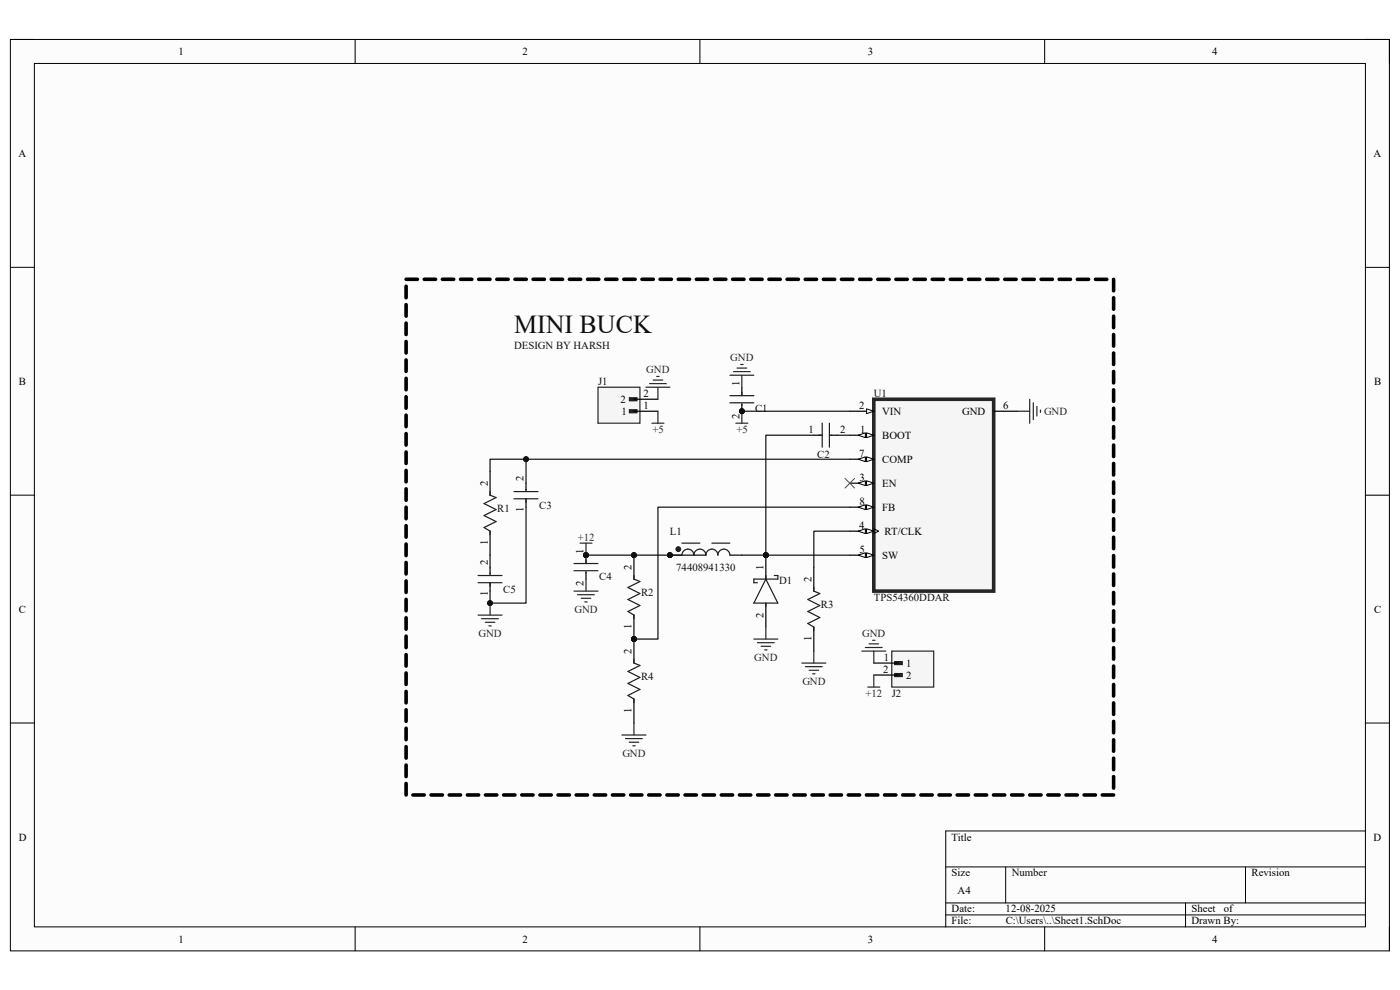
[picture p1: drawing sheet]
<svg xmlns="http://www.w3.org/2000/svg" width="297mm" height="210mm" viewBox="0 0 297 210" stroke-linecap="round" stroke-linejoin="round" font-family="sans-serif">
<path d="M2.2 8.4h292.6v193.3h-292.6z" fill-rule="evenodd" fill="#fcfcfc"/>
<path d="M2.2 8.4h292.6v193.3h-292.6z" fill="none" stroke="#000" stroke-width=".21"/>
<path d="M7.3 13.5h282.4v183.1h-282.4z" fill-rule="evenodd" fill="#fcfcfc"/>
<g fill="none" stroke="#000" stroke-width=".21">
<path d="M2.2 8.4h5.1M7.3 13.5h282.4v183.1h-282.4zM75.3 8.4v5.1M148.5 8.4v5.1M221.6 8.4v5.1M289.7 8.4h5.1v5.1M2.2 56.7h5.1M289.7 56.7h5.1M2.2 105h5.1M289.7 105.1h5.1M2.2 153.4h5.1M289.7 153.4h5.1"/>
<path d="M289.7 176.3h-89.1v20.3M75.3 196.6v5.1M148.5 196.6v5.1M200.6 183.9h89.1M200.6 191.5h89.1M200.6 194.1h89.1M213.4 183.9v7.6M221.6 196.6v5.1M251.5 191.5v5.1M264.2 183.9v7.6M294.8 196.6v5.1"/>
</g>
<path d="M185.4 84.7h25.4v40.7h-25.4z" fill-rule="evenodd" fill="#f5f5f5"/>
<path d="M185.4 84.7h25.4v40.7h-25.4z" fill="none" stroke="#262626" stroke-width=".76"/>
<path d="M180.3 87.2h5.1" fill="none" stroke="#000" stroke-width=".25"/>
<path d="M183.8 86.7l1.6 .5-1.6 .5z" fill="#fbfbfb"/>
<path d="M183.8 86.7l1.6 .5-1.6 .5z" fill="none" stroke="#000" stroke-width=".21"/>
<path d="M180.3 92.3h5.1" fill="none" stroke="#000" stroke-width=".25"/>
<path d="M183.8 91.8l1.6 .5-1.6 .5z" fill="#fbfbfb"/>
<path d="M183.8 91.8l1.6 .5-1.6 .5z" fill="none" stroke="#000" stroke-width=".21"/>
<path d="M182.1 92.3l1.5-.5v1z" fill="#fbfbfb"/>
<path d="M182.1 92.3l1.5-.5v1z" fill="none" stroke="#000" stroke-width=".21"/>
<path d="M180.3 97.4h5.1" fill="none" stroke="#000" stroke-width=".25"/>
<path d="M183.8 96.9l1.6 .5-1.6 .5z" fill="#fbfbfb"/>
<path d="M183.8 96.9l1.6 .5-1.6 .5z" fill="none" stroke="#000" stroke-width=".21"/>
<path d="M182.1 97.4l1.5-.5v1z" fill="#fbfbfb"/>
<path d="M182.1 97.4l1.5-.5v1z" fill="none" stroke="#000" stroke-width=".21"/>
<path d="M180.3 102.5h5.1" fill="none" stroke="#000" stroke-width=".25"/>
<path d="M183.8 102l1.6 .5-1.6 .5z" fill="#fbfbfb"/>
<path d="M183.8 102l1.6 .5-1.6 .5z" fill="none" stroke="#000" stroke-width=".21"/>
<path d="M182.1 102.5l1.5-.5v1z" fill="#fbfbfb"/>
<path d="M182.1 102.5l1.5-.5v1z" fill="none" stroke="#000" stroke-width=".21"/>
<path d="M180.3 107.6h5.1" fill="none" stroke="#000" stroke-width=".25"/>
<path d="M183.8 107.1l1.6 .5-1.6 .5z" fill="#fbfbfb"/>
<path d="M183.8 107.1l1.6 .5-1.6 .5z" fill="none" stroke="#000" stroke-width=".21"/>
<path d="M182.1 107.6l1.5-.5v1z" fill="#fbfbfb"/>
<path d="M182.1 107.6l1.5-.5v1z" fill="none" stroke="#000" stroke-width=".21"/>
<path d="M180.3 112.7h5.1" fill="none" stroke="#000" stroke-width=".25"/>
<path d="M183.8 112.2l1.6 .5-1.6 .5z" fill="#fbfbfb"/>
<path d="M183.8 112.2l1.6 .5-1.6 .5z" fill="none" stroke="#000" stroke-width=".21"/>
<path d="M182.1 112.7l1.5-.5v1z" fill="#fbfbfb"/>
<path d="M182.1 112.7l1.5-.5v1zM185.4 112.2l1 .5-1 .5" fill="none" stroke="#000" stroke-width=".21"/>
<path d="M180.3 117.8h5.1" fill="none" stroke="#000" stroke-width=".25"/>
<path d="M183.8 117.3l1.6 .5-1.6 .5z" fill="#fbfbfb"/>
<path d="M183.8 117.3l1.6 .5-1.6 .5z" fill="none" stroke="#000" stroke-width=".21"/>
<path d="M182.1 117.8l1.5-.5v1z" fill="#fbfbfb"/>
<path d="M182.1 117.8l1.5-.5v1z" fill="none" stroke="#000" stroke-width=".21"/>
<path d="M210.8 87.2h5.1" fill="none" stroke="#000" stroke-width=".25"/>
<circle cx="157.4" cy="87.2" r=".51" fill="#0e0e0e"/>
<circle cx="157.4" cy="87.2" r=".51" fill="none" stroke="#0e0e0e" stroke-width=".21"/>
<path d="M157.4 82.1v1.8M157.4 85.7v1.5" fill="none" stroke="#000" stroke-width=".25"/>
<circle cx="157.4" cy="87.2" r=".51" fill="#0e0e0e"/>
<circle cx="157.4" cy="87.2" r=".51" fill="none" stroke="#0e0e0e" stroke-width=".21"/>
<path d="M154.8 83.9h5.1M154.8 85.5h5.1M157.4 83.2v.7M157.4 85.7v.3" fill="none" stroke="#1c1c1c" stroke-width=".25"/>
<path d="M156.1 89.8h2.6M157.4 87.2v2.6" fill="none" stroke="#262626" stroke-width=".25"/>
<circle cx="157.4" cy="87.2" r=".51" fill="#0e0e0e"/>
<circle cx="157.4" cy="87.2" r=".51" fill="none" stroke="#0e0e0e" stroke-width=".21"/>
<path d="M154.8 79.6h5.1M155.6 78.8h3.6M156.4 78.1h2M157.1 77.3h.5M157.4 79.6v2.5M131.9 155.9h5.1M132.7 156.7h3.6M133.5 157.5h2M134.2 158.2h.5M134.5 153.4v2.5" fill="none" stroke="#262626" stroke-width=".25"/>
<circle cx="124.3" cy="117.8" r=".51" fill="#0e0e0e"/>
<circle cx="124.3" cy="117.8" r=".51" fill="none" stroke="#0e0e0e" stroke-width=".21"/>
<path d="M124.3 117.8v1.7" fill="none" stroke="#000" stroke-width=".25"/>
<circle cx="124.3" cy="117.8" r=".51" fill="#0e0e0e"/>
<circle cx="124.3" cy="117.8" r=".51" fill="none" stroke="#0e0e0e" stroke-width=".21"/>
<path d="M124.3 121.3v1.6" fill="none" stroke="#000" stroke-width=".25"/>
<path d="M121.8 119.5h5.1M124.3 118.8v.7M121.8 121.1h5.1M124.3 121.3v.3" fill="none" stroke="#1c1c1c" stroke-width=".25"/>
<path d="M123 115.2h2.6M124.3 115.2v2.6M121.8 125.4h5.1M122.5 126.2h3.6M123.3 126.9h2M124.1 127.7h.5M124.3 122.9v2.5" fill="none" stroke="#262626" stroke-width=".25"/>
<circle cx="124.3" cy="117.8" r=".51" fill="#0e0e0e"/>
<circle cx="124.3" cy="117.8" r=".51" fill="none" stroke="#0e0e0e" stroke-width=".21"/>
<circle cx="134.5" cy="135.6" r=".51" fill="#0e0e0e"/>
<circle cx="134.5" cy="135.6" r=".51" fill="none" stroke="#0e0e0e" stroke-width=".21"/>
<circle cx="134.5" cy="117.8" r=".51" fill="#0e0e0e"/>
<circle cx="134.5" cy="117.8" r=".51" fill="none" stroke="#0e0e0e" stroke-width=".21"/>
<path d="M134.5 130.5v5.1" fill="none" stroke="#000" stroke-width=".25"/>
<circle cx="134.5" cy="135.6" r=".51" fill="#0e0e0e"/>
<circle cx="134.5" cy="135.6" r=".51" fill="none" stroke="#0e0e0e" stroke-width=".21"/>
<path d="M134.5 117.8v5.1" fill="none" stroke="#000" stroke-width=".25"/>
<circle cx="134.5" cy="117.8" r=".51" fill="#0e0e0e"/>
<circle cx="134.5" cy="117.8" r=".51" fill="none" stroke="#0e0e0e" stroke-width=".21"/>
<path d="M134.5 122.1v.8l1.3 .5-2.6 1.2 2.6 1.3-2.6 1.3 2.6 1.2-2.6 1.3 1.3 .8v.7" fill="none" stroke="#1c1c1c" stroke-width=".25"/>
<circle cx="134.5" cy="135.6" r=".51" fill="#0e0e0e"/>
<circle cx="134.5" cy="135.6" r=".51" fill="none" stroke="#0e0e0e" stroke-width=".21"/>
<path d="M134.5 135.6v5.1M134.5 148.3v5.1" fill="none" stroke="#000" stroke-width=".25"/>
<circle cx="134.5" cy="135.6" r=".51" fill="#0e0e0e"/>
<circle cx="134.5" cy="135.6" r=".51" fill="none" stroke="#0e0e0e" stroke-width=".21"/>
<path d="M173.7 92.3h.7M174.4 89.8v5.1M176 89.8v5.1M176.2 92.3h.3M134.5 139.9v.8l1.3 .5-2.6 1.2 2.6 1.3-2.6 1.3 2.6 1.3-2.6 1.2 1.3 .8v.8" fill="none" stroke="#1c1c1c" stroke-width=".25"/>
<path d="M172.7 92.3h1.7M176.2 92.3h1.5" fill="none" stroke="#000" stroke-width=".25"/>
<circle cx="162.5" cy="117.8" r=".51" fill="#0e0e0e"/>
<circle cx="162.5" cy="117.8" r=".51" fill="none" stroke="#0e0e0e" stroke-width=".21"/>
<path d="M162.5 117.8v5.1M162.5 127.9v5.1" fill="none" stroke="#000" stroke-width=".25"/>
<circle cx="162.5" cy="117.8" r=".51" fill="#0e0e0e"/>
<circle cx="162.5" cy="117.8" r=".51" fill="none" stroke="#0e0e0e" stroke-width=".21"/>
<path d="M162.5 122.9l2.5 5h-5.1zM162.5 122.1v.8M162.5 127.9v.8M164.3 122.1h.7v.8h-5.1v.7h.8" fill="none" stroke="#1c1c1c" stroke-width=".25"/>
<circle cx="142.1" cy="117.8" r=".51" fill="#0e0e0e"/>
<circle cx="142.1" cy="117.8" r=".51" fill="none" stroke="#0e0e0e" stroke-width=".21"/>
<path d="M142.1 117.8h2.6" fill="none" stroke="#000" stroke-width=".25"/>
<circle cx="142.1" cy="117.8" r=".51" fill="#0e0e0e"/>
<circle cx="142.1" cy="117.8" r=".51" fill="none" stroke="#0e0e0e" stroke-width=".21"/>
<path d="M154.8 117.8h2.6" fill="none" stroke="#000" stroke-width=".25"/>
<path d="M144.7 117.8a1.27 1.27 0 0 1 1.2-1.3 1.27 1.27 0 0 1 1.3 1.3 1.27 1.27 0 0 1 1.3-1.3 1.27 1.27 0 0 1 1.3 1.3 1.27 1.27 0 0 1 1.2-1.3 1.27 1.27 0 0 1 1.3 1.3 1.27 1.27 0 0 1 1.3-1.3 1.27 1.27 0 0 1 1.2 1.3" fill="none" stroke="#1c1c1c" stroke-width=".25"/>
<circle cx="143.9" cy="116.5" r=".51" fill="#1c1c1c"/>
<circle cx="143.9" cy="116.5" r=".51" fill="none" stroke="#1c1c1c" stroke-width=".21"/>
<path d="M104 104.3v.7l1.2 .6-2.5 1.2 2.5 1.3-2.5 1.3 2.5 1.2-2.5 1.3 1.3 .8v.7M109.1 105.8h5M109.1 104.3h5M111.6 103.8v.2M111.6 105.8v.8M144.7 115.2h3.8M151 115.2h3.8M101.4 123.6h5.1M101.4 122.1h5.1M104 121.6v.2M104 123.6v.8M172.7 124.6v.8l1.2 .5-2.5 1.3 2.5 1.2-2.5 1.3 2.5 1.3-2.5 1.3 1.3 .7v.8" fill="none" stroke="#1c1c1c" stroke-width=".25"/>
<g fill="none" stroke="#262626" stroke-width=".25">
<path d="M101.4 130.5h5.1M102.2 131.2h3.5M102.9 132h2.1M103.7 132.8h.5M104 127.9v2.6M159.9 135.6h5.1M160.7 136.3h3.6M161.5 137.1h2M162.2 137.9h.5M162.5 133v2.6M172.7 138.1v2.6M170.1 140.7h5.1"/>
<path d="M170.9 141.4h3.5M171.6 142.2h2.1M172.4 142.9h.5"/>
</g>
<path d="M104 100v5M104 112.7v5.1M111.6 102.5v1.5M111.6 105.8v1.8M104 120.3v1.5M104 123.6v1.8M172.7 120.3v5.1M172.7 133v5.1" fill="none" stroke="#000" stroke-width=".25"/>
<circle cx="104" cy="127.9" r=".51" fill="#0e0e0e"/>
<circle cx="104" cy="127.9" r=".51" fill="none" stroke="#0e0e0e" stroke-width=".21"/>
<path d="M179.3 101.5l2 2M181.3 101.5l-2 2" fill="none" stroke="#4c4c4c" stroke-width=".21"/>
<path d="M215.9 87.2h2.6M218.5 84.7v5.1M219.2 85.5v3.5M220 86.2v2.1M220.7 87v.5" fill="none" stroke="#262626" stroke-width=".25"/>
<g fill="none" stroke="#000" stroke-width=".76">
<path d="M86.2 59.3h2.4M90 59.3h2.4M93.9 59.3h2.4M97.7 59.3h2.4M101.6 59.3h2.4M105.4 59.3h2.4M109.2 59.3h2.5M113.1 59.3h2.4M116.9 59.3h2.4M120.8 59.3h2.4M124.6 59.3h2.4M128.5 59.3h2.4"/>
<path d="M132.3 59.3h2.4M136.2 59.3h2.4M140 59.3h2.4M143.9 59.3h2.4M147.7 59.3h2.4M151.6 59.3h2.4M155.4 59.3h2.4M159.3 59.3h2.4M163.1 59.3h2.4M167 59.3h2.4M170.8 59.3h2.4M174.7 59.3h2.4"/>
<path d="M178.5 59.3h2.4M182.4 59.3h2.4M186.2 59.3h2.4M190.1 59.3h2.4M193.9 59.3h2.4M197.8 59.3h2.4M201.6 59.3h2.4M205.5 59.3h2.4M209.3 59.3h2.4M213.2 59.3h2.4M217 59.3h2.4M220.9 59.3h2.4"/>
<path d="M224.7 59.3h2.4M228.6 59.3h2.4M232.4 59.3h2.4M236.3 59.3v2.4M86.2 60.7v2.5M86.2 64.6v2.5M86.2 68.5v2.5M86.2 72.4v2.5M86.2 76.3v2.5M236.3 63.2v2.4M236.3 67.1v2.4M236.3 71v2.4"/>
<path d="M236.3 74.9v2.4M236.3 78.8v2.4M86.2 80.3v2.4M86.2 84.2v2.4M86.2 88.1v2.4M86.2 92v2.4M86.2 95.9v2.4M86.2 99.8v2.4M236.3 82.7v2.4M236.3 86.6v2.4M236.3 90.5v2.5M236.3 94.4v2.5"/>
<path d="M236.3 98.3v2.5M86.2 103.7v2.4M86.2 107.6v2.4M86.2 111.5v2.5M86.2 115.4v2.5M86.2 119.3v2.5M236.3 102.2v2.5M236.3 106.1v2.5M236.3 110v2.5M236.3 114v2.4M236.3 117.9v2.4M86.2 123.2v2.5"/>
<path d="M86.2 127.1v2.5M86.2 131v2.5M86.2 134.9v2.5M86.2 138.9v2.4M236.3 121.8v2.4M236.3 125.7v2.4M236.3 129.6v2.4M236.3 133.5v2.4M236.3 137.4v2.4M86.2 142.8v2.4M86.2 146.7v2.4M86.2 150.6v2.4"/>
<path d="M86.2 154.5v2.4M86.2 158.4v2.4M236.3 141.3v2.4M236.3 145.2v2.4M236.3 149.1v2.5M236.3 153v2.5M236.3 156.9v2.5M86.2 162.3v2.4M86.2 166.2v2.4M87.6 168.6h2.4M91.4 168.6h2.5M95.3 168.6h2.4"/>
<path d="M99.1 168.6h2.5M103 168.6h2.4M106.8 168.6h2.4M110.7 168.6h2.4M114.5 168.6h2.4M118.4 168.6h2.4M122.2 168.6h2.4M126.1 168.6h2.4M129.9 168.6h2.4M133.8 168.6h2.4M137.6 168.6h2.4M141.5 168.6h2.4"/>
<path d="M145.3 168.6h2.4M149.2 168.6h2.4M153 168.6h2.4M156.9 168.6h2.4M160.7 168.6h2.4M164.6 168.6h2.4M168.4 168.6h2.4M172.3 168.6h2.4M176.1 168.6h2.4M180 168.6h2.4M183.8 168.6h2.4M187.7 168.6h2.4"/>
<path d="M191.5 168.6h2.4M195.4 168.6h2.4M199.2 168.6h2.4M203.1 168.6h2.4M206.9 168.6h2.4M210.8 168.6h2.4M214.6 168.6h2.4M218.5 168.6h2.4M222.3 168.6h2.4M226.2 168.6h2.4M230 168.6h2.4M233.8 168.6h2.5"/>
<path d="M236.3 160.8v2.5M236.3 164.7v2.5"/>
</g>
<path d="M126.9 82.1h8.9v7.7h-8.9z" fill-rule="evenodd" fill="#f5f5f5"/>
<path d="M126.9 82.1h8.9v7.7h-8.9z" fill="none" stroke="#262626" stroke-width=".25"/>
<path d="M133.5 86.9h1.6v.7h-1.6z" fill-rule="evenodd" fill="#1c1c1c"/>
<path d="M133.5 86.9h1.6v.7h-1.6z" fill="none" stroke="#1c1c1c" stroke-width=".25"/>
<path d="M133.5 84.4h1.6v.6h-1.6z" fill-rule="evenodd" fill="#1c1c1c"/>
<path d="M133.5 84.4h1.6v.6h-1.6z" fill="none" stroke="#1c1c1c" stroke-width=".25"/>
<path d="M134.5 87.2h5.1M134.5 84.7h5.1" fill="none" stroke="#000" stroke-width=".25"/>
<path d="M139.3 79.9h.5M137 82.1h5.1M137.8 81.4h3.6M138.3 89.8h2.6M138.6 80.6h2M139.6 82.1v2.6M139.6 87.2v2.6" fill="none" stroke="#262626" stroke-width=".25"/>
<path d="M189.2 138.1h8.9v7.7h-8.9z" fill-rule="evenodd" fill="#f5f5f5"/>
<path d="M189.2 138.1h8.9v7.7h-8.9z" fill="none" stroke="#262626" stroke-width=".25"/>
<path d="M189.8 140.3h1.6v.7h-1.6z" fill-rule="evenodd" fill="#1c1c1c"/>
<path d="M189.8 140.3h1.6v.7h-1.6z" fill="none" stroke="#1c1c1c" stroke-width=".25"/>
<path d="M189.8 142.9h1.6v.6h-1.6z" fill-rule="evenodd" fill="#1c1c1c"/>
<path d="M189.8 142.9h1.6v.6h-1.6z" fill="none" stroke="#1c1c1c" stroke-width=".25"/>
<path d="M185.4 140.7h5.1M185.4 143.2h5.1" fill="none" stroke="#000" stroke-width=".25"/>
<path d="M157.4 87.2h22.9" fill="none" stroke="#0e0e0e" stroke-width=".25"/>
<circle cx="157.4" cy="87.2" r=".51" fill="#0e0e0e"/>
<circle cx="157.4" cy="87.2" r=".51" fill="none" stroke="#0e0e0e" stroke-width=".21"/>
<path d="M177.7 92.3h2.6M162.5 117.8h17.8" fill="none" stroke="#0e0e0e" stroke-width=".25"/>
<circle cx="162.5" cy="117.8" r=".51" fill="#0e0e0e"/>
<circle cx="162.5" cy="117.8" r=".51" fill="none" stroke="#0e0e0e" stroke-width=".21"/>
<path d="M157.4 117.8h5.1" fill="none" stroke="#0e0e0e" stroke-width=".25"/>
<circle cx="162.5" cy="117.8" r=".51" fill="#0e0e0e"/>
<circle cx="162.5" cy="117.8" r=".51" fill="none" stroke="#0e0e0e" stroke-width=".21"/>
<path d="M124.3 117.8h25.5" fill="none" stroke="#0e0e0e" stroke-width=".25"/>
<circle cx="124.3" cy="117.8" r=".51" fill="#0e0e0e"/>
<circle cx="124.3" cy="117.8" r=".51" fill="none" stroke="#0e0e0e" stroke-width=".21"/>
<circle cx="134.5" cy="117.8" r=".51" fill="#0e0e0e"/>
<circle cx="134.5" cy="117.8" r=".51" fill="none" stroke="#0e0e0e" stroke-width=".21"/>
<circle cx="142.1" cy="117.8" r=".51" fill="#0e0e0e"/>
<circle cx="142.1" cy="117.8" r=".51" fill="none" stroke="#0e0e0e" stroke-width=".21"/>
<path d="M172.7 92.3h-10.2v25.5" fill="none" stroke="#0e0e0e" stroke-width=".25"/>
<circle cx="162.5" cy="117.8" r=".51" fill="#0e0e0e"/>
<circle cx="162.5" cy="117.8" r=".51" fill="none" stroke="#0e0e0e" stroke-width=".21"/>
<path d="M104 117.8v2.5M111.6 107.6v20.3h-7.6v-2.5M180.3 112.7h-7.6v7.6" fill="none" stroke="#0e0e0e" stroke-width=".25"/>
<circle cx="104" cy="127.9" r=".51" fill="#0e0e0e"/>
<circle cx="104" cy="127.9" r=".51" fill="none" stroke="#0e0e0e" stroke-width=".21"/>
<path d="M104 100v-2.6h7.6v5.1" fill="none" stroke="#0e0e0e" stroke-width=".25"/>
<circle cx="111.6" cy="97.4" r=".51" fill="#0e0e0e"/>
<circle cx="111.6" cy="97.4" r=".51" fill="none" stroke="#0e0e0e" stroke-width=".21"/>
<path d="M111.6 97.4h68.7" fill="none" stroke="#0e0e0e" stroke-width=".25"/>
<circle cx="111.6" cy="97.4" r=".51" fill="#0e0e0e"/>
<circle cx="111.6" cy="97.4" r=".51" fill="none" stroke="#0e0e0e" stroke-width=".21"/>
<path d="M180.3 107.6h-40.7v28h-5.1" fill="none" stroke="#0e0e0e" stroke-width=".25"/>
<circle cx="134.5" cy="135.6" r=".51" fill="#0e0e0e"/>
<circle cx="134.5" cy="135.6" r=".51" fill="none" stroke="#0e0e0e" stroke-width=".21"/>
<path d="M182.8 138.1h5.1M183.6 137.4h3.6M184.4 136.6h2M185.1 135.8h.5M185.4 138.1v2.6M184.1 145.8h2.5M185.4 143.2v2.6" fill="none" stroke="#262626" stroke-width=".25"/>
<text font-size="5.5" fill="#0e0e0e" x="109.1" y="70.7">MINI BUCK</text>
<g font-size="2.3">
<text x="37.9" y="11.7">1</text>
<text x="110.9" y="11.7">2</text>
<text x="184.1" y="11.7">3</text>
<text x="257.1" y="11.7">4</text>
<text x="3.9" y="33.3">A</text>
<text x="291.4" y="33.3">A</text>
<text x="4" y="81.6">B</text>
<text x="156.9" y="81.9" transform="rotate(-90 156.9 81.9)">1</text>
<text x="291.5" y="81.6">B</text>
<text x="131.7" y="85.4">2</text>
<text x="131.8" y="88">1</text>
<text x="136.5" y="86.7">1</text>
<text x="136.5" y="84.2">2</text>
<text x="156.9" y="88.8" transform="rotate(-90 156.9 88.8)">2</text>
<text x="182.3" y="86.7">2</text>
<text x="187.2" y="88">VIN</text>
<text x="204.1" y="88">GND</text>
<text x="212.9" y="86.7">6</text>
<text x="171.5" y="91.8">1</text>
<text x="178.3" y="91.8">2</text>
<text x="182.5" y="91.8">1</text>
<text x="187.2" y="93.1">BOOT</text>
<text x="111.1" y="102" transform="rotate(-90 111.1 102)">2</text>
<text x="182.3" y="96.9">7</text>
<text x="182.4" y="102">3</text>
<text x="187.2" y="98.2">COMP</text>
<text x="103.5" y="103" transform="rotate(-90 103.5 103)">2</text>
<text x="182.3" y="107.1">8</text>
<text x="187.2" y="103.3">EN</text>
<text x="111.1" y="108.7" transform="rotate(-90 111.1 108.7)">1</text>
<text x="182.2" y="112.1">4</text>
<text x="187.2" y="108.3">FB</text>
<text x="187.7" y="113.4">RT/CLK</text>
<text x="103.5" y="119.8" transform="rotate(-90 103.5 119.8)">2</text>
<text x="103.5" y="115.6" transform="rotate(-90 103.5 115.6)">1</text>
<text x="123.8" y="117.5" transform="rotate(-90 123.8 117.5)">1</text>
<text x="182.3" y="117.3">5</text>
<text x="187.2" y="118.5">SW</text>
<text x="123.8" y="124.4" transform="rotate(-90 123.8 124.4)">2</text>
<text x="134" y="120.8" transform="rotate(-90 134 120.8)">2</text>
<text x="162" y="120.8" transform="rotate(-90 162 120.8)">1</text>
<text x="172.2" y="123.4" transform="rotate(-90 172.2 123.4)">2</text>
<text x="4" y="130">C</text>
<text x="103.5" y="126.5" transform="rotate(-90 103.5 126.5)">1</text>
<text x="162" y="131" transform="rotate(-90 162 131)">2</text>
<text x="291.5" y="130">C</text>
<text x="134" y="133.4" transform="rotate(-90 134 133.4)">1</text>
<text x="172.2" y="135.9" transform="rotate(-90 172.2 135.9)">1</text>
<text x="134" y="138.6" transform="rotate(-90 134 138.6)">2</text>
<text x="187.4" y="142.7">2</text>
<text x="187.5" y="140.1">1</text>
<text x="192.2" y="141.4">1</text>
<text x="192.2" y="144">2</text>
<text x="134" y="151.2" transform="rotate(-90 134 151.2)">1</text>
<text x="4" y="178.3">D</text>
<text x="201.9" y="178.3">Title</text>
<text x="291.4" y="178.3">D</text>
<text x="201.9" y="185.9">Size</text>
<text x="214.6" y="185.9">Number</text>
<text x="265.5" y="185.9">Revision</text>
<text x="203.2" y="189.7">A4</text>
<text x="201.9" y="193.5">Date:</text>
<text x="201.9" y="196.1">File:</text>
<text x="213.3" y="193.5">12-08-2025</text>
<text x="213.4" y="196.1">C:\Users\..\Sheet1.SchDoc</text>
<text x="252.8" y="193.5">Sheet</text>
<text x="252.8" y="196.1">Drawn By:</text>
<text x="259.6" y="193.5">of</text>
<text x="37.9" y="199.9">1</text>
<text x="110.9" y="199.9">2</text>
<text x="184.1" y="199.9">3</text>
<text x="257.1" y="199.9">4</text>
</g>
<g font-size="2.3" fill="#0e0e0e">
<text x="109.1" y="74">DESIGN BY HARSH</text>
<text x="126.9" y="81.6">J1</text>
<text x="160.2" y="87.5">C1</text>
<text x="185.4" y="84.2">U1</text>
<text x="173.4" y="97.2">C2</text>
<text x="105.5" y="108.6">R1</text>
<text x="114.4" y="108.1">C3</text>
<text x="142.1" y="113.4">L1</text>
<text x="106.8" y="125.9">C5</text>
<text x="127.1" y="123.1">C4</text>
<text x="143.5" y="121.1">74408941330</text>
<text x="165.3" y="123.9">D1</text>
<text x="136" y="126.4">R2</text>
<text x="174.2" y="128.9">R3</text>
<text x="185.4" y="127.4">TPS54360DDAR</text>
<text x="136" y="144.2">R4</text>
<text x="189.2" y="147.8">J2</text>
</g>
<g font-size="2.3" fill="#262626">
<text x="154.9" y="76.5">GND</text>
<text x="137.1" y="79.1">GND</text>
<text x="221.5" y="88">GND</text>
<text x="138.4" y="91.8">+5</text>
<text x="156.3" y="91.8">+5</text>
<text x="122.6" y="114.7">+12</text>
<text x="121.9" y="130">GND</text>
<text x="101.5" y="135">GND</text>
<text x="182.9" y="135">GND</text>
<text x="160" y="140.1">GND</text>
<text x="170.2" y="145.2">GND</text>
<text x="183.6" y="147.8">+12</text>
<text x="132" y="160.5">GND</text>
</g>
</svg>
